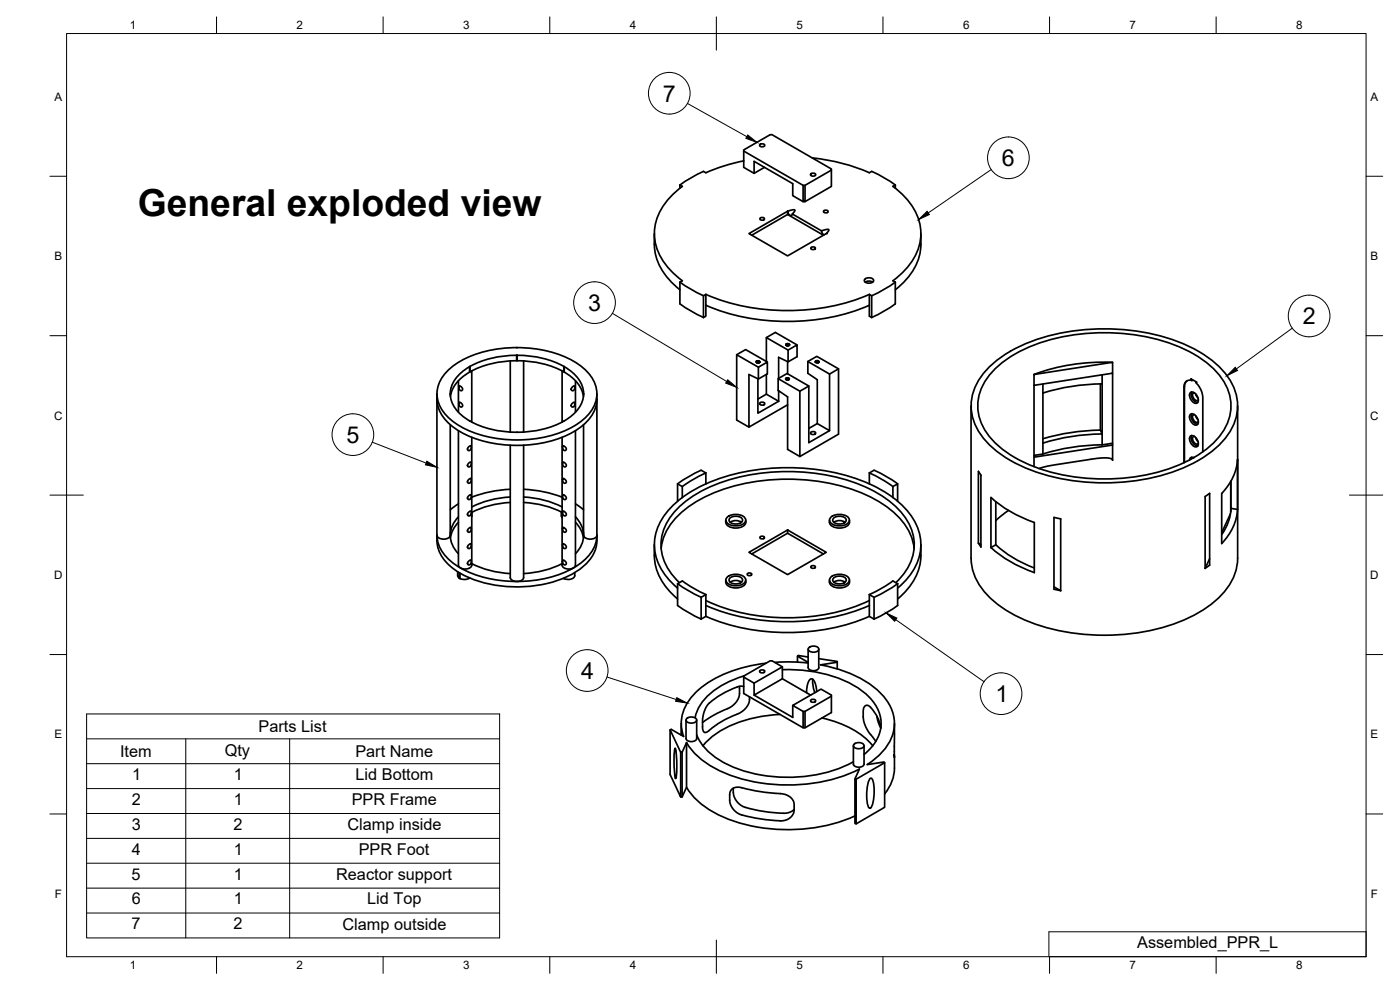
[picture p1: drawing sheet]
<svg xmlns="http://www.w3.org/2000/svg" width="420mm" height="297mm" viewBox="0 0 420 297" stroke-linecap="round" stroke-linejoin="round" font-family="sans-serif">
<!-- layer: Visible -->
<g fill="none" stroke="#000" stroke-width=".51">
<path d="M204 55.5l.8 .4a18.8 18.8 0 0 0-8.4 13.4 16.6 16.6 0 0 0 6.7 13.6l1.7 1.3-.8 .5M204 55.5v1M211.8 51.8l-.7-.4-.8 .4-3.3 1.8-2.9 1.9M223.2 45.3l17.8 10.3h.6l7.9-4.6v-.3l-17.8-10.3h-.6l-7.9 4.6v5.2l3.1 1.8M223.2 48.3l-5.4 1.3-5.9 2.2M228 43.4a.82 .82 0 0 1 .9-.3 .82 .82 0 0 1 .6 .7 .82 .82 0 0 1-.9 .3 .82 .82 0 0 1-.6-.7zM229.4 50.2l-3.1 1.8v-3.6l11.6 6.7v3.6l3.1 1.8M241 55.6v4.9h.6v-4.9M243.3 52.2a.82 .82 0 0 1 .8-.3 .82 .82 0 0 1 .7 .7 .82 .82 0 0 1-.9 .3 .82 .82 0 0 1-.6-.7zM243.8 47.4a57.1 57.1 0 0 1 17.1 4.4l.7-.4 .9 .4 3.3 1.8 2.9 1.9M249.5 51v4.9l-7.9 4.6M268.7 55.5l-.7 .4a18.8 18.8 0 0 1 8.3 13.4 16.6 16.6 0 0 1-6.7 13.6l-1.6 1.3 .7 .5"/>
<path d="M268.7 55.5v1M196.4 70.1v3.2M196.4 73.3a17.6 17.6 0 0 0 7.7 13.7M224.8 70.1l11.6-6.7 1.7-.5a.37 .37 0 0 1 .5 .3 .37 .37 0 0 1-.3 .5l-.5 .5 8.7 5.1 1.8-.5a.37 .37 0 0 1 .5 .3 .37 .37 0 0 1-.3 .4l-.5 .6-11.6 6.7zM225.6 70.6l10.8-6.2 10.7 6.2M228.2 65.4l.8-.1 .4 .3a.71 .71 0 0 1-.7 .5 .71 .71 0 0 1-.6-.5zM237.8 64.2a.57 .57 0 0 1-.6 .5 .57 .57 0 0 1-.6-.6l-.2-.7v1M243.5 74.2l.8-.1 .4 .3a.71 .71 0 0 1-.7 .5 .71 .71 0 0 1-.7-.5zM246.5 69.3l.3 .7 .5 .5M247.3 63.2l.8-.1 .4 .2a.71 .71 0 0 1-.7 .6 .71 .71 0 0 1-.7-.6zM276.4 73.3a17.6 17.6 0 0 1-7.7 13.7M276.4 70.1v3.2"/>
<path d="M204 84.7l.1 6.5 2.9 1.9 4.1 2.2M204.1 84.7l2.9 1.9 4.1 2.1M211.1 88.7l.7-.4v6.6l-.7 .4M211.1 88.7v6.6M211.9 88.3a64.4 64.4 0 0 0 49 0M211.9 91.6a64.4 64.4 0 0 0 49 0M259.5 83.8a1.83 1.83 0 0 1 2.7 .2 1.5 1.5 0 0 1-1.4 1 1.5 1.5 0 0 1-1.4-1zM259.7 84.7a2.11 2.11 0 0 1 2.2 0M260.9 88.3v6.6l.7 .4M260.9 88.3l.7 .4M261.6 88.7v6.6M268.7 84.7v6.5l-2.9 1.9-4.2 2.2"/>
<path d="M268.7 84.7l-2.9 1.9-4.2 2.1M131.1 118.2v44M131.1 119.8a11.2 11.2 0 0 0 5.7 8.9 36.6 36.6 0 0 0 28.6 3.6 19.5 19.5 0 0 0 12.9-8.8l.7-2.5 .1-1.2M134.4 111.2a30.3 30.3 0 0 1 20.7-6.9 30.3 30.3 0 0 1 20.8 6.9 9.1 9.1 0 0 1 0 13.9 30.3 30.3 0 0 1-20.8 6.9 30.3 30.3 0 0 1-20.7-6.9 9.1 9.1 0 0 1 0-13.9zM135.1 118.2v.1M137.6 114.2v9.5M137.8 115.8l.8 .5a.55 .55 0 0 1-.1 .9 .55 .55 0 0 1-.7-.6zM140.9 110v1.7a10.5 10.5 0 0 0-5.7 7.3M141.1 109.9a10 10 0 0 0-6 8.3M141.6 111.3v15.3M153.1 108.3v21.3M155 106.6v1.6"/>
<path d="M155 108.2a29 29 0 0 0-13.9 3.4v-1.7M155.1 104.3h.1M155.2 106.6v1.6a29 29 0 0 1 14 3.4v-1.7M155.2 106.6h-.1a29.9 29.9 0 0 0-14 3.3M155.2 106.6a29 29 0 0 1 14 3.3M157.1 108.3v21.3M168.7 111.3v15.3M169.2 109.9a9.7 9.7 0 0 1 5.9 9.2 12.1 12.1 0 0 1-7.8 8.2 31.6 31.6 0 0 1-26.4-1 10 10 0 0 1-5.8-8.1M169.3 110l.1 1.7a10.5 10.5 0 0 1 5.7 7.3M171.7 116.1l.3-.2a.39 .39 0 0 1 .6 0 .39 .39 0 0 1-.1 .6l-.1 .2a.56 .56 0 0 1-.9 .4 .56 .56 0 0 1 .2-1zM172.7 114.2v9.5M175.1 118.2v.1"/>
<path d="M179.1 118.2v44M221.1 106.4l2.7-1.5 6.5 3.7M227 108.4a.37 .37 0 0 0 .1 .4 .37 .37 0 0 0 .4 .1M227 108.7l.4-.3 .6 .3-.4-.3a.32 .32 0 0 0-.4 0 .32 .32 0 0 0-.1 .4 .32 .32 0 0 0 .4 .1M227.1 108.8h.8h-.7M227.2 108.3l-.2 .1M227.2 108.3h.6l.2 .3M227.4 108.4h.2M227.4 108.6h.2M227.4 108.8h.2M227.4 108.9h.2M227.5 113.7v10.3l6.2-3.6"/>
<path d="M227.6 113.7v-3.5l2.7-1.6v3.6l-2.7 1.5-2.8-1.3v15.8l11.6-6.7M227.6 110.2l-6.5-3.8v19.6l3.7 2.2M227.8 108.3l-.8 .1M228 108.7l-.4-.2-.5 .2 .5-.1 .3 .2M228 108.6l-.5 .3M228 108.6h.1M230 118.3l3.7 2.1M230 101.3l6.5 3.7M230 112.3v6M230 118.3l-2.5 1.4M233.5 113.6l6.6 3.8v19.6l-3.7-2.2v-15.7l-2.9-2v-3.5l2.7-1.5 6.5 3.7v17l6.3-3.6M233.7 117.2v3.2"/>
<path d="M235.8 113.7l.6-.3 .4 .4-.4-.3-.6 .2 .5-.1 .5 .2M235.8 113.7l.2 .2 .6 .1M235.8 113.8l.5-.1 .4 .2-.8-.1M235.9 103.3l.7-.2 .3 .3M236 103.6l.5-.2 .4 .2M236 113.9l.6 .1M236.1 113.4h.3M236.1 113.6h.3M236.1 113.7h.3M236.1 113.9h.3M236.3 103.3h.2M236.3 103.4h.2"/>
<path d="M236.3 103.6h.2M236.3 103.7h.2M236.3 113.4h.1a.31 .31 0 0 1 .4 0 .31 .31 0 0 1 0 .5 .31 .31 0 0 1-.4 0h-.4M236.3 113.4a.33 .33 0 0 1 .5 .2 .33 .33 0 0 1-.3 .4M236.4 113.4l-.6 .3M236.4 108.5v3.6M236.5 105l2.7-1.5v3.5l-2.7 1.6-2.8-1.4v6.3M236.5 105v3.6M236.7 103.2h-.5a.33 .33 0 0 0-.3 .4 .33 .33 0 0 0 .5 .1 .33 .33 0 0 1-.4-.1 .33 .33 0 0 1 .1-.5 .33 .33 0 0 1 .5 .2l.3 .2-.4-.2-.6 .2 1 .1M236.8 103.7h-.7h.6M236.9 103.4l-.5 .3M236.9 103.4h.1"/>
<path d="M239.2 103.5l-6.5-3.8-2.7 1.6v7.2M242.4 108.5l6.6 3.7v17l-3.7-2.1M242.7 115.8l-2.6 1.6M245 108.3h.3M245 108.4h.3M245 108.6h.3M245 108.8h.3M245.2 108.2a.38 .38 0 0 1 .5 .1 .38 .38 0 0 1 0 .4M245.2 108.2a.34 .34 0 0 1 .5 .2 .34 .34 0 0 1-.3 .4M245.3 108.2l-.6 .3 .5-.2 .5 .3M245.8 108.7l-.9 .1h.6h-.4l-.4-.1 .4-.3 .6 .2-.4-.2-.6 .2 .9 .1h-.8M251.7 110.7l-2.7 1.5"/>
<path d="M296.2 110.8a41.6 41.6 0 0 1 22.6-11 63.7 63.7 0 0 1 38.9 4.6 25.2 25.2 0 0 1 12.9 12.6 14.9 14.9 0 0 1-3.9 15.7 41.6 41.6 0 0 1-22.6 11 63.7 63.7 0 0 1-38.9-4.5 25.2 25.2 0 0 1-12.9-12.6 14.9 14.9 0 0 1 3.9-15.8zM299.1 110.2a45.5 45.5 0 0 1 26-10.1 57.6 57.6 0 0 1 33.2 6.2 20.8 20.8 0 0 1 10.9 13.1 14.9 14.9 0 0 1-5.4 13.9 45.5 45.5 0 0 1-26 10.1 57.6 57.6 0 0 1-33.2-6.1 20.8 20.8 0 0 1-10.9-13.1 14.9 14.9 0 0 1 5.4-14zM310.3 112.4l23.6-3.7v3.3l-23.6 3.6zM310.3 115.6v24.4M313 115.2v17.8M330.2 115.2v13.9M330.8 115.2v15l-.6-1.1M330.8 112.4v2.8M330.8 115.2a61.1 61.1 0 0 0-17.8 2.7M333.9 108.7a60.6 60.6 0 0 0-23.6 3.6M333.9 112v26.1a1.38 1.38 0 0 0-1.7-.7l-3.1 .1-12.6 2-4.7 1.1M356.3 114.2l-.5 .6-.3 1.3v22.7"/>
<path d="M357.2 117.8a1.94 1.94 0 0 1 2.4 1.8 .95 .95 0 0 1-.3 1.3 .95 .95 0 0 1-1.3-.3l-1-1.6zM357.4 113.7l.3 .5M357.5 113.7l1.6 1-.2 .1 1.4 1.8 .6 1.8 .1 17.2M357.5 113.7l.2 .5M357.6 117.6a2.43 2.43 0 0 0 1.8 3.1M357.7 114.2a1.79 1.79 0 0 0-2.4 1.9v22.7M358.4 117.9h-.2a1.43 1.43 0 0 0 1.3 2.2l.1-.2M358.8 118.2l.7 1.2M135.1 127.5v33.3M137.6 129.2v40.4a2.31 2.31 0 0 0 4 0v-38.4M137.8 120.7l.8 .4a.55 .55 0 0 1-.1 1 .55 .55 0 0 1-.7-.6zM140.5 139.1l.4-.3a.39 .39 0 0 1 .6 0 .39 .39 0 0 1-.1 .5l-.1 .3a.53 .53 0 0 1-.8 .4 .53 .53 0 0 1 0-.9z"/>
<path d="M140.7 134l.2-.1a.37 .37 0 0 1 .5-.1 .37 .37 0 0 1 0 .6l-.1 .3a.56 .56 0 0 1-.9 .4 .56 .56 0 0 1 .2-1zM153.1 133.6v39.7a2.31 2.31 0 0 0 4 0v-39.7M168.9 138.7l.8 .4a.58 .58 0 0 1 .2 .7 .58 .58 0 0 1-.7 .3 .58 .58 0 0 1-.3-.8zM168.9 133.8l.8 .4a.57 .57 0 0 1 .2 .7 .57 .57 0 0 1-.7 .3 .57 .57 0 0 1-.3-.7zM171.6 121.1l.4-.3a.37 .37 0 0 1 .6 0 .37 .37 0 0 1-.1 .6l-.1 .2a.54 .54 0 0 1-.8 .5 .54 .54 0 0 1 0-1zM172.7 129.2v40.4a2.31 2.31 0 0 1-4 0v-38.4M175.1 127.5v33.3M228 120.9a.82 .82 0 0 1 .9-.3 .82 .82 0 0 1 .6 .7 .82 .82 0 0 1-.9 .3 .82 .82 0 0 1-.6-.7zM242.7 128.6l2.6-1.5v-13.2l-2.9-1.9v-3.5l2.7-1.6 6.6 3.8v19.6l-11.6 6.7M243.3 129.8a.82 .82 0 0 1 .8-.4 .82 .82 0 0 1 .7 .7 .82 .82 0 0 1-.9 .3 .82 .82 0 0 1-.6-.6zM291.4 121.8v45.7a17.3 17.3 0 0 0 7.4 13.4 50 50 0 0 0 27 9.5 59.2 59.2 0 0 0 34.8-7.1 22 22 0 0 0 10.4-12.5l.4-3.3v-45.7M313 133v3.2l-2.7 .4"/>
<path d="M330.2 129l-4.1 .2a62.7 62.7 0 0 0-13.1 2.4M330.8 130.2v3.3M330.8 133.5a61.1 61.1 0 0 0-17.8 2.7M330.8 130.2a61.1 61.1 0 0 0-17.8 2.8M333.9 133.5l-23.6 3.7M333.9 133l-3.1 .5M357.2 124.3a1.94 1.94 0 0 1 2.4 1.9 .95 .95 0 0 1-.3 1.3 .95 .95 0 0 1-1.3-.4l-1-1.6zM357.2 130.9a1.94 1.94 0 0 1 2.4 1.8 .95 .95 0 0 1-.3 1.3 .95 .95 0 0 1-1.3-.3l-1-1.6zM357.6 124.1a2.43 2.43 0 0 0 1.8 3.2M357.6 130.7a2.43 2.43 0 0 0 1.8 3.1M357.6 137.2l-.1 .6M358.2 137.3a.79 .79 0 0 0-.8 0 .79 .79 0 0 0-.4 .7"/>
<path d="M358.4 124.4h-.2a1.43 1.43 0 0 0 1.3 2.3l.1-.2M358.4 130.9l-.2 .1a1.43 1.43 0 0 0 1.3 2.2l.1-.2M358.8 124.7l.7 1.2M358.8 131.3l.7 1.2M137.6 155.1a8.1 8.1 0 0 0-2.5 5.3M137.6 156.7a8.4 8.4 0 0 0-2.4 4.7M137.6 151.2l-2.5 1.8M140.5 148.9l.4-.3a.39 .39 0 0 1 .6 0 .39 .39 0 0 1-.1 .5l-.1 .3a.53 .53 0 0 1-.8 .4 .53 .53 0 0 1 0-.9zM140.5 158.7l.4-.3a.39 .39 0 0 1 .6 0 .39 .39 0 0 1-.1 .5l-.1 .3a.53 .53 0 0 1-.8 .4 .53 .53 0 0 1 0-.9zM140.6 153.7l.3-.2a.39 .39 0 0 1 .6 0 .39 .39 0 0 1-.1 .6l-.1 .2a.56 .56 0 0 1-.9 .4 .56 .56 0 0 1 .2-1zM140.7 143.8l.2-.1a.37 .37 0 0 1 .5-.1 .37 .37 0 0 1 0 .6l-.1 .3a.56 .56 0 0 1-.9 .4 .56 .56 0 0 1 .2-1zM141.6 154.9v.1"/>
<path d="M153.1 150.8a28.8 28.8 0 0 0-11.5 2.9M153.1 149.1a28.8 28.8 0 0 0-11.5 3M153.1 146.8a36.8 36.8 0 0 0-11.5 2.4M157.1 146.8a36.8 36.8 0 0 1 11.6 2.4M157.1 149.1a28.8 28.8 0 0 1 11.6 3M157.1 150.8a28.8 28.8 0 0 1 11.6 2.9M168.5 153.6v1.2M168.5 154.8l.2 .5M168.9 153.4l.2-.1 .6 .5a.57 .57 0 0 1 .2 .7 .57 .57 0 0 1-.7 .3 .57 .57 0 0 1-.3-.7zM168.9 148.5l.8 .4a.58 .58 0 0 1 .2 .7 .58 .58 0 0 1-.7 .3 .58 .58 0 0 1-.3-.8zM168.9 158.3l.8 .4a.58 .58 0 0 1 .2 .7 .58 .58 0 0 1-.7 .3 .58 .58 0 0 1-.3-.8zM168.9 143.6l.8 .4a.57 .57 0 0 1 .2 .7 .57 .57 0 0 1-.7 .3 .57 .57 0 0 1-.3-.7z"/>
<path d="M172.7 151.2l2.4 1.8M172.7 156.7a8.4 8.4 0 0 1 2.4 4.7M172.7 155.1a8.1 8.1 0 0 1 2.5 5.3M203.3 145.2v5.2M203.3 145.2l1.5 .8M203.4 145.2l3.7-2.4 3.3-1.7 1.4 .8v3.3M204.8 146v3.3M211.9 141.9l-3.4 1.7-3.7 2.4M217.8 156.1a2.4 2.4 0 0 0 3 2.3 2.37 2.37 0 0 0 3-2.3M218.2 155.2a4.1 4.1 0 0 1 5.5 .4 1.8 1.8 0 0 1-1.9 2.1 3.2 3.2 0 0 1-4-1.6zM219 155.5a2.69 2.69 0 0 1 3.8 .4 1.83 1.83 0 0 1-2.5 1.3 1.17 1.17 0 0 1-1.2-.4 1.17 1.17 0 0 1-.1-1.3zM219.1 156.7a3 3 0 0 1 3.4 0"/>
<path d="M236.4 159v1M248.9 156.1a2.4 2.4 0 0 0 3 2.3 2.37 2.37 0 0 0 3-2.3M249.3 155.2a4.1 4.1 0 0 1 5.5 .4 1.8 1.8 0 0 1-1.9 2.1 3.2 3.2 0 0 1-4-1.6zM250.1 155.5a2.69 2.69 0 0 1 3.9 .4 1.83 1.83 0 0 1-2.6 1.3 1.17 1.17 0 0 1-1.2-.4 1.17 1.17 0 0 1-.1-1.3zM250.2 156.7a3 3 0 0 1 3.4 0M260.9 141.9l1.4-.8 3.4 1.7 3.7 2.4M260.9 141.9v3.3M260.9 145.2a63.9 63.9 0 0 0-50.8 .8 28.9 28.9 0 0 0-11.6 10 14.5 14.5 0 0 0 2.1 17.8l2.8 2.7M260.9 145.2l1.7 .8a28.9 28.9 0 0 1 11.7 10 14.5 14.5 0 0 1-2.2 17.8l-2.7 2.7M260.9 141.9l3.4 1.7 3.7 2.4M268 146l1.4-.8v5.2M268 146v3.3"/>
<path d="M293.7 141.4l.7 1.2v21.5l-.8-1.1zM297.4 149.3v15M297.4 149.3a37.5 37.5 0 0 0 13 7.5M298.9 150.5v13l-1.5 .8M302.7 153.2l-3.8 3M310.4 156.8v15a37.5 37.5 0 0 1-13-7.5M361.7 149l1.3-1v21.6l-1.3 .9zM366.6 148.1l.1 15a16.5 16.5 0 0 0 4.7-10.3M366.7 148.1a16.5 16.5 0 0 0 4.7-10.3v15.1M366.7 159.3l.1 .2M369.3 154.2l-2.7 5.6M369.4 144.5v9.1"/>
<path d="M369.4 144.4v8.1l2 .4M369.4 152.5a14.3 14.3 0 0 1-2.7 7.9M131.1 162.2a11.6 11.6 0 0 0 6.7 9.6v1.7M137.4 171.6v1.4l.4 .4M137.6 166.1a8 8 0 0 1-2.5-5.4 2.34 2.34 0 0 1-4-.1 11.2 11.2 0 0 0 5.7 8.9 36.6 36.6 0 0 0 28.6 3.6 19.5 19.5 0 0 0 12.9-8.8l.7-2.4 .1-1.3a2.37 2.37 0 0 1-3.8 .4l-.1-.3a8.1 8.1 0 0 1-2.5 5.4M137.8 173.4l.3 .2M140.5 168.5l.4-.3a.39 .39 0 0 1 .6 0 .39 .39 0 0 1-.1 .5l-.1 .3a.53 .53 0 0 1-.8 .4 .53 .53 0 0 1 0-.9zM140.6 163.5l.3-.2a.39 .39 0 0 1 .6 0 .39 .39 0 0 1-.1 .6l-.1 .2a.56 .56 0 0 1-.9 .4 .56 .56 0 0 1 .2-1zM141 173.4a3.1 3.1 0 0 1-2.9 .2M141.6 169.1a28.3 28.3 0 0 0 11.5 3M168.7 169.1a28.3 28.3 0 0 1-11.6 3M168.9 163.2l.2-.1 .6 .5a.57 .57 0 0 1 .2 .7 .57 .57 0 0 1-.7 .3 .57 .57 0 0 1-.3-.7z"/>
<path d="M168.9 168.1l.8 .4a.58 .58 0 0 1 .2 .7 .58 .58 0 0 1-.7 .3 .58 .58 0 0 1-.3-.8zM172.5 171.8a1.72 1.72 0 0 1-2.2 2.1l-1.3-.4M179.1 162.2a12 12 0 0 1-7 9.8 37.5 37.5 0 0 1-34 0l-.1 1.6M196.4 163.4a17.7 17.7 0 0 0 7 16.3M198.4 164.6a17.7 17.7 0 0 1 8.3-12.6 53.3 53.3 0 0 1 32.4-8.2 50.6 50.6 0 0 1 26.9 8.2 18.3 18.3 0 0 1 8.3 12.6M203.4 175.1l2.9 2 4.1 2.1M203.9 174.8a14.5 14.5 0 0 1-4.5-16.4 23.6 23.6 0 0 1 12.3-11.7 60.6 60.6 0 0 1 49.3 0 24.5 24.5 0 0 1 12.4 11.7 13.9 13.9 0 0 1-3.2 15l-1.3 1.4M210.4 179.2l1.4-.8v6.5l-1.4 .9M210.4 179.2v6.6M211.9 178.4l-3.4-1.7-3.7-2.4-1.5 .8 .1 6.6 2.9 1.9 4.1 2.1M217.8 174a2.4 2.4 0 0 0 3 2.4 2.37 2.37 0 0 0 3-2.4M218.2 173.2a4.1 4.1 0 0 1 5.5 .4 1.8 1.8 0 0 1-1.9 2.1 3.2 3.2 0 0 1-4-1.7z"/>
<path d="M219 173.5a2.69 2.69 0 0 1 3.8 .3 1.83 1.83 0 0 1-2.5 1.4 1.17 1.17 0 0 1-1.2-.4 1.17 1.17 0 0 1-.1-1.3zM219.1 174.7a3 3 0 0 1 3.4 0M224.4 172l.8-.1 .4 .3a.71 .71 0 0 1-.7 .5 .71 .71 0 0 1-.7-.5zM224.8 165.7l11.6-6.7 11.6 6.7-11.6 6.7zM225.6 166.2l10.8-6.2 10.7 6.2M228.2 161l.8-.1 .4 .3a.71 .71 0 0 1-.7 .5 .71 .71 0 0 1-.6-.5zM243.5 169.8l.8-.1 .4 .3a.71 .71 0 0 1-.7 .5 .71 .71 0 0 1-.7-.5zM248.9 174a2.4 2.4 0 0 0 3 2.4 2.37 2.37 0 0 0 3-2.4M249.3 173.2a4.1 4.1 0 0 1 5.5 .4 1.8 1.8 0 0 1-1.9 2.1 3.2 3.2 0 0 1-4-1.7zM250.1 173.5a2.69 2.69 0 0 1 3.9 .3 1.83 1.83 0 0 1-2.6 1.4 1.17 1.17 0 0 1-1.2-.4 1.17 1.17 0 0 1-.1-1.3zM250.2 174.7a3 3 0 0 1 3.4 0M260.9 178.4v6.5"/>
<path d="M260.9 178.4l1.4 .8M260.9 178.4l3.4-1.7 3.7-2.4 1.4 .8v6.6M262.3 179.2v6.6M269.4 175.1l-2.9 2-4.2 2.1M276.4 163.4a17.6 17.6 0 0 1-7 16.3M293.6 163l.8 .4M298.9 163.4a34.4 34.4 0 0 0 11.5 7M316.3 176.8v-21.6l2 .5v21.5M316.3 176.1l2 1.1M316.3 176.8l2 .4M363 167.6l-1.3 2.9M211.9 184.9a64.4 64.4 0 0 0 49 0"/>
<path d="M211.9 181.7a64.4 64.4 0 0 0 49 0M229.9 199a36.4 36.4 0 0 0-21.3 9 12 12 0 0 0-3.4 13M232.5 198.7l5-.1 5 .3M239.3 196.9v1.8M242.5 197.1l-3-.4-.2 .2 3.2 1.8M242.5 194.8v5.5M242.7 194.4a2.08 2.08 0 0 1 3 .2 1.78 1.78 0 0 1-3 .6zM245.7 194.8v5.5a1.85 1.85 0 0 1-3.2 0M245.7 197.6l5.6 .9v.2l-5.1 .8a33.1 33.1 0 0 1 19 9.5 11.9 11.9 0 0 1-1.1 17.4l-3.8 3M251.3 198.7v2M260.9 184.9l1.4 .9M260.9 180.2a60.7 60.7 0 0 1-49 0"/>
<path d="M269.4 181.7l-2.9 1.9-4.2 2.1M201.1 219l3.2 6.7h.4l1.3-2.9M204.4 217.1v3.5M205.9 216.1v5.5M206.1 215.6a2.08 2.08 0 0 1 3 .3 1.78 1.78 0 0 1-3 .6zM209.1 216.1v5.5M212.8 211l-1 1.4-.7 1.8-.2 1.5-.1 2.5a1.09 1.09 0 0 0 1.2 1.5l.8-.5M221.9 205.9v2.2a5.6 5.6 0 0 1-3.5 4.5 31.8 31.8 0 0 0-7.6 4.2M223.2 203.2l3.1 1.8v3.6l8.5-4.9v-3.6l-8.5 4.9M223.2 206l-1.1-.1a23 23 0 0 0-9.3 5.1M223.3 202.8a23.1 23.1 0 0 0-13.5 9.2l-1.2 3.4M224.9 209.1v.8a5.5 5.5 0 0 1-3.6 4.4 26 26 0 0 0-8.5 4.9"/>
<path d="M226.3 208.6l11.6 6.7v-3.6M228 201.3a.82 .82 0 0 1 .9-.3 .82 .82 0 0 1 .6 .6 .82 .82 0 0 1-.9 .3 .82 .82 0 0 1-.6-.6zM234.1 214.4a34.8 34.8 0 0 0-21.4 7.5l-1.7 1.9M234.8 200.1l-3.1-1.8h-.6l-7.9 4.5v5.3l17.8 10.3h.6l7.9-4.6v-5.2l-3.1-1.8-8.5 4.9 3.1 1.8h.6M234.8 203.7l8.5 4.9M234.8 200.9a38.9 38.9 0 0 1 24.1 6.5 11.7 11.7 0 0 1 5.2 12.3 13.7 13.7 0 0 1-4.8 6.7M241 213.5v4.9M243.3 210.1a.82 .82 0 0 1 .8-.3 .82 .82 0 0 1 .7 .6 .82 .82 0 0 1-.9 .4 .82 .82 0 0 1-.6-.7zM243.9 203.8l.2 2.5 .5 1.5M245.1 207.5l-.4-2.4-.5-1-.6-.4a1.31 1.31 0 0 0-1.2 1.4l-.3 2.7M246.7 215.4a27.3 27.3 0 0 1 15.2 8.4M249.5 208.9l-7.9 4.6v4.9"/>
<path d="M261.3 212.2a1.19 1.19 0 0 0-1.5-.5 1.19 1.19 0 0 0-.7 1.4l.1 3 .4 1.5 1.1 2.1 2.1 2.8M261.3 212.2a11.7 11.7 0 0 1 3 6.2M263.2 214.9l.3 1.7 .9 1.8M268.4 217.1v10.1v-.8M202.6 224.5a25.4 25.4 0 0 1 .2 9.1 25.4 25.4 0 0 1-.2-9.1zM204.7 225.7v13.4h-.4M205.1 221l-3.6-2.2-.4 .2v13.4l3.2 6.7v-13.4M205.9 221.6a1.85 1.85 0 0 0 3.2 0M206 222.8v13.4l-1.3 2.9M206 222.8a25.6 25.6 0 0 0 14.8 10.4 51.4 51.4 0 0 0 37.1-2.4l-1.3 2.9 .3 .1 8.6-5-.2-.2-5 .8M206 236.2a25.2 25.2 0 0 0 14.3 10.2 51.9 51.9 0 0 0 36.3-1.6M209.1 220.5a18.5 18.5 0 0 0 10.5 9.5 44.3 44.3 0 0 0 36.5-1.4"/>
<path d="M220.1 236.5v1.2a5.3 5.3 0 0 0 3.5 4.5 33.2 33.2 0 0 0 13.1 1.6l1.6-.9M256.1 223.7v5.6a1.85 1.85 0 0 0 3.2 0v-5.6M256.3 223.3a2.08 2.08 0 0 1 3 .3 1.78 1.78 0 0 1-3 .5zM256.6 233.7v13.4l.3 .1v-13.4M261 233.7l.5-.2a8.6 8.6 0 0 1 .7 6.4l-.3 1.4a1.18 1.18 0 0 1-.9 1.2 8.6 8.6 0 0 1-.7-6.5zM265.5 228.8v13.4l-8.6 5M268.4 227.2a17.4 17.4 0 0 1-.6 6.8l-1.2 2.5-1.1 1.7M234.2 246.3a34.2 34.2 0 0 1-13-2.4 5 5 0 0 1-2.2-3.8v-1.7a2.47 2.47 0 0 1 3.6-2.1 95 95 0 0 0 13 2 3.5 3.5 0 0 1 2.7 3.1v1.6a3.7 3.7 0 0 1-4.1 3.3"/>
</g>
<circle cx="248" cy="70.1" r=".25" fill="#000"/>
<!-- layer: BORDER -->
<g fill="none" stroke="#000" stroke-width=".3">
<path d="M20 10.1h390v276.9h-390zM65 5.1v5M115 5.1v5M165 5.1v5M215 5.1v10M265 5.1v5M315 5.1v5M365 5.1v5M15 52.9h5M410 52.9h5M15 100.7h5M410 100.7h5"/>
<path d="M15 148.6h10M405 148.6h10M15 196.4h5M410 196.4h5M15 244.2h5M410 244.2h5M65 287v5M115 287v5M165 287v5M215 282.1v9.9M265 287v5M315 287v5"/>
<path d="M365 287v5"/>
</g>
<!-- layer: Balloons -->
<g fill="none" stroke="#000" stroke-width=".3">
<path d="M206.3 31l17.8 10M297.5 50.9l-18.9 13M183.8 94l34.3 20.5M387.8 98.5l-16.7 12.2M111.7 132.7l16.2 6.2M268.8 185.9l26.5 18.6M182.1 203.1l20.8 6.8"/>
<circle cx="200.9" cy="28" r="6.3"/>
<circle cx="302.6" cy="47.3" r="6.3"/>
<circle cx="178.4" cy="90.8" r="6.3"/>
<circle cx="392.9" cy="94.8" r="6.3"/>
<circle cx="105.9" cy="130.4" r="6.3"/>
<circle cx="176.2" cy="201.2" r="6.3"/>
<circle cx="300.4" cy="208.1" r="6.3"/>
</g>
<path d="M224.4 40.5l2.8 2.2-3.4-1.2zM275.7 65.9l2.5-2.5 .7 1zM218.4 113.9l2.7 2.3-3.3-1.3zM370.7 110.2l.7 1-3.2 1.5zM128.1 138.4l3 1.8-3.4-.7zM266 183.9l3.2 1.5-.7 1zM203.1 209.3l3.1 1.7-3.4-.6z" fill="#000" stroke="#000" stroke-width=".3"/>
<!-- layer: Custom Tables -->
<path d="M26 214.2h123.9v67.2h-123.9zM26 221.7h123.9M26 229.1h123.9M26 236.6h123.9M55.8 221.7v59.7M86.9 221.7v59.7M26 244.1h123.9M26 251.6h123.9M26 259h123.9M26 266.5h123.9M26 273.9h123.9M314.8 279.6h95.2v7.4h-95.2z" fill="none" stroke="#000" stroke-width=".3"/>
<text font-size="11.2" x="41.4" y="64.8">General exploded view</text>
<g font-size="7">
<text x="198.9" y="30.5">7</text>
<text x="300.7" y="49.8">6</text>
<text x="176.5" y="93.3">3</text>
<text x="391" y="97.3">2</text>
<text x="103.9" y="132.9">5</text>
<text x="174.4" y="203.7">4</text>
<text x="298.7" y="210.7">1</text>
</g>
<g font-size="4.9">
<text x="77.6" y="219.7">Parts List</text>
<text x="36" y="227.1">Item</text>
<text x="67.5" y="226.7">Qty</text>
<text x="106.7" y="227.1">Part Name</text>
<text x="39.7" y="234.1">1</text>
<text x="70.2" y="234.1">1</text>
<text x="106.7" y="234">Lid Bottom</text>
<text x="39.6" y="241.5">2</text>
<text x="70.2" y="241.5">1</text>
<text x="105.6" y="241.5">PPR Frame</text>
<text x="39.5" y="249">3</text>
<text x="70" y="249">2</text>
<text x="104.3" y="249">Clamp inside</text>
<text x="39.6" y="256.4">4</text>
<text x="70.2" y="256.5">1</text>
<text x="107.7" y="256.4">PPR Foot</text>
<text x="39.5" y="263.9">5</text>
<text x="70.2" y="263.9">1</text>
<text x="100.9" y="263.9">Reactor support</text>
<text x="39.5" y="271.4">6</text>
<text x="70.2" y="271.4">1</text>
<text x="110.2" y="271.4">Lid Top</text>
<text x="39.5" y="278.8">7</text>
<text x="70" y="278.9">2</text>
<text x="102.8" y="278.9">Clamp outside</text>
<text x="341.3" y="284.5">Assembled_PPR_L</text>
</g>
<g font-size="3.5">
<text x="39" y="8.8">1</text>
<text x="89" y="8.8">2</text>
<text x="139" y="8.8">3</text>
<text x="189" y="8.8">4</text>
<text x="239" y="8.8">5</text>
<text x="289" y="8.8">6</text>
<text x="339" y="8.8">7</text>
<text x="389" y="8.8">8</text>
<text x="16.3" y="30.2">A</text>
<text x="411.3" y="30.2">A</text>
<text x="16.3" y="78">B</text>
<text x="411.3" y="78">B</text>
<text x="16.2" y="125.9">C</text>
<text x="411.2" y="125.9">C</text>
<text x="16.2" y="173.7">D</text>
<text x="411.2" y="173.7">D</text>
<text x="16.3" y="221.6">E</text>
<text x="411.3" y="221.6">E</text>
<text x="16.4" y="269.4">F</text>
<text x="411.4" y="269.4">F</text>
<text x="39" y="290.8">1</text>
<text x="89" y="290.8">2</text>
<text x="139" y="290.8">3</text>
<text x="189" y="290.8">4</text>
<text x="239" y="290.8">5</text>
<text x="289" y="290.8">6</text>
<text x="339" y="290.8">7</text>
<text x="389" y="290.8">8</text>
</g>
</svg>
